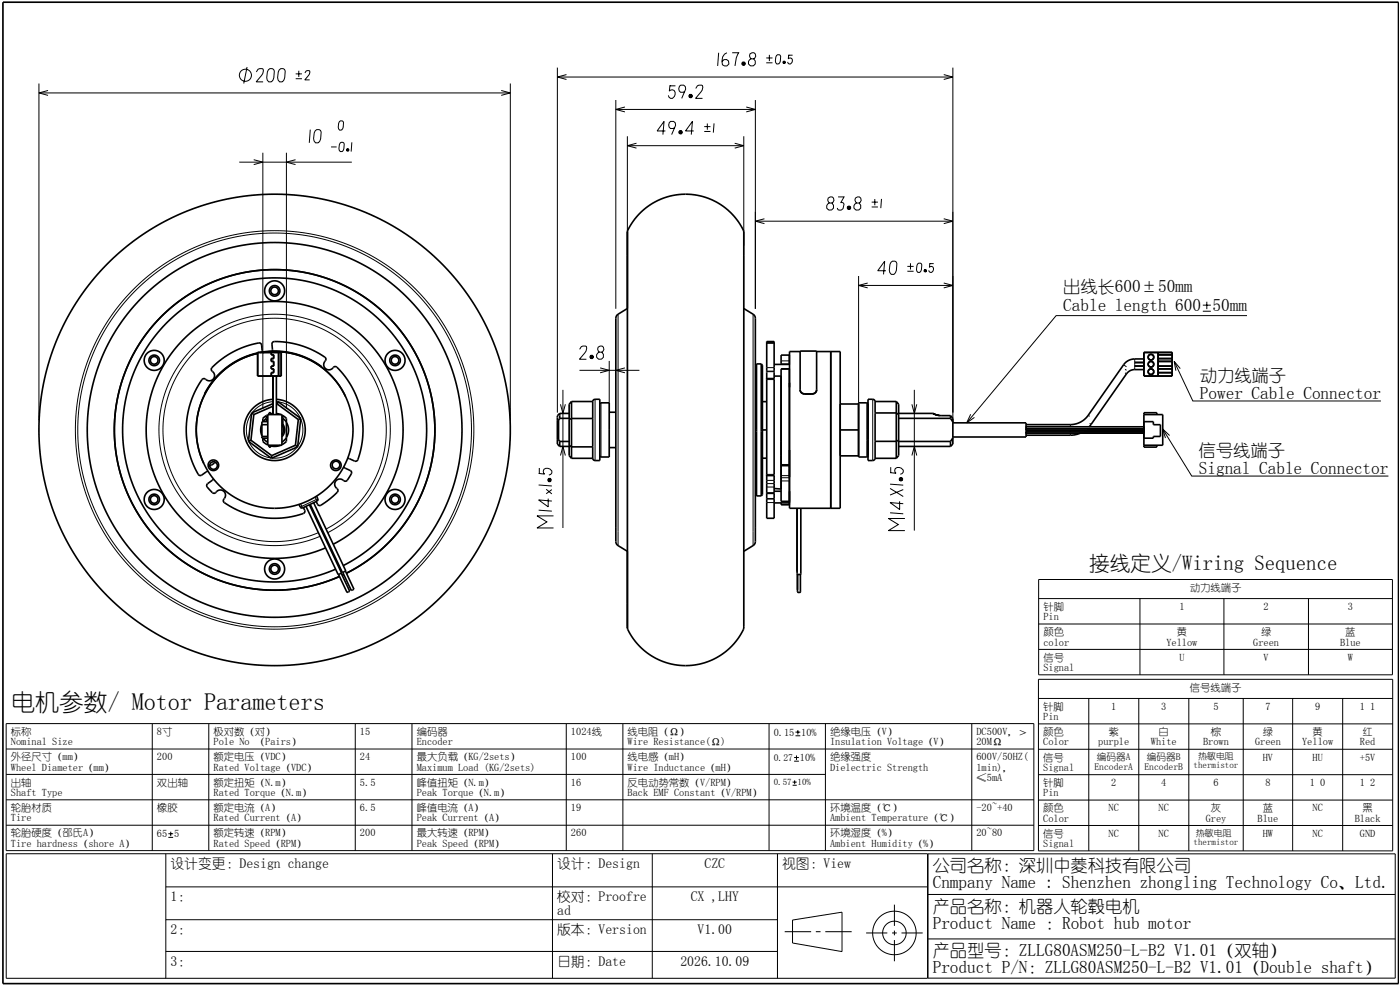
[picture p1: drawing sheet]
<svg xmlns="http://www.w3.org/2000/svg" width="297mm" height="210mm" viewBox="0 0 297 210" stroke-linecap="round" stroke-linejoin="round" font-family="sans-serif">
<g fill="none" stroke="#000" stroke-width=".21">
<path d="M8.3 17.7v71.5M8.3 19.7h100M10.2 19.2l-1.9 .5 1.9 .5M52.4 14.2l-.7 3.5M54.4 15.3l.3-.6 .3-.1 .8 .1-.1 .9-1.4 1.8h1.5M56.9 14.8l.3-.2h.6l.3 .1a2.63 2.63 0 0 1-.5 2.7h-.6a2.13 2.13 0 0 1-.1-2.6zM59.2 14.8l.4-.2h.5l.3 .1a2.63 2.63 0 0 1-.5 2.7h-.6a2.13 2.13 0 0 1-.1-2.6zM62.7 15.7h1.4M62.7 16.7h1.4M63.4 15v1.3M64.7 15.5l.5-.5 .5 .1-.1 .6-.9 1.2h1M106.3 19.2l2 .5-2 .5"/>
<path d="M108.3 17.7v71.5M118.2 14.3v73.2M118.2 16.3h83.9M120.2 15.8l-2 .5 2 .6M142.1 18.1l-.1 1.2 .6-.3a.87 .87 0 0 1 .5 1.4l-.4 .5h-.5l-.3-.3-.1-.4M142.1 18.2h1.2M145.2 19.4l-.8 .2a.91 .91 0 0 1 0-1.5h.6l.4 .3 .1 .5-.9 2M147.6 18.8l.3-.6 .4-.1 .7 .1v.9l-1.4 1.8h1.4M152.5 11.2l-.3 2.8M154.2 11.2a1.97 1.97 0 0 0-.9 2.5l.4 .3h.5l.4-.4v-.7l-.5-.3-.5 .1-.4 .3M155.3 11.2h1.4l-.5 1.1-.3 1.7M157.4 13.5h.7"/>
<path d="M157.5 13.3h.5M157.5 13.7h.5M159 12.7l.3-.2h.6l.3 .4v.7l-.4 .4h-.6l-.4-.4v-.6zM159.3 12.5l-.3-.6 .1-.5 .4-.2h.4l.3 .2 .1 .5-.4 .6M162.6 13.3h1.3M162.6 12.3h1.3M163.2 11.6v1.4M164.7 11.8l.3-.2 .5 .1a1.84 1.84 0 0 1-.3 1.9h-.4a1.5 1.5 0 0 1-.1-1.8zM166.1 13.2h.5M166.2 13.1h.3M166.2 13.4h.3M167.3 11.6l-.1 .9 .5-.2a.61 .61 0 0 1 .3 1l-.3 .3h-.3l-.3-.5"/>
<path d="M167.3 11.7h.8M200.2 15.8l1.9 .5-1.9 .6M202.1 14.3v75.2M50.8 34.4h23.8M53.8 33.9l2 .5-2 .5M55.8 32.4v54.3M60.8 32.4v54.3M62.7 33.9l-1.9 .5 1.9 .5M65.8 27.5l-.2 2.8M66.9 27.7l.3-.2h.5l.3 .2a2.63 2.63 0 0 1-.5 2.6h-.6a2.14 2.14 0 0 1 0-2.6zM70.2 31.2h1.2M72 25.8l.2-.2 .6 .2a1.84 1.84 0 0 1-.3 1.8h-.5a1.5 1.5 0 0 1 0-1.8z"/>
<path d="M72.1 30.4l.3-.2 .5 .1a1.85 1.85 0 0 1-.3 1.9h-.4a1.5 1.5 0 0 1-.1-1.8zM73.5 31.8h.5M73.6 31.7h.4M73.6 32h.4M74.6 30.2l-.1 2M130.6 21.2v44.3M130.6 23.2h29.6M132.6 22.7l-2 .5 2 .5M133.1 28.9v23.2M133.1 30.9h24.7M135 30.4l-1.9 .5 1.9 .5M141.2 27.8h-1.8l1.5-2-.3 2.8"/>
<path d="M143.1 27.1l-.9 .2-.2-.3-.1-.5 .1-.5 .3-.2h.6l.4 .3v.5l-.8 2M144 28.1h.7M144.1 27.9h.6M144.1 28.3h.6M146.2 20.4h.7M146.2 20.2h.6M146.2 20.6h.6M147.2 27.8h-1.8l1.5-2-.3 2.8M149.4 26.9h1.3M149.4 27.9h1.3M150.1 26.2v1.3M151.5 26.2l-.2 1.9"/>
<path d="M155.9 30.4l1.9 .5-1.9 .5M157.8 28.9v23.2M158.3 22.7l1.9 .5-1.9 .5M160.2 21.2v44.3M133.1 48.9v84.6M157.7 48.9v84.6M160.2 46.9h41.9M162.2 46.4l-2 .5 2 .5M175.6 43.3l.3-.2h.6l.3 .4v.7l-.4 .3-.6 .1-.4-.4v-.6zM175.9 43.1l-.3-.7 .1-.4 .4-.2h.4l.3 .2 .1 .5-.4 .6M177.8 41.8h1.3l-.7 1.2 .2-.1 .5 .4-.3 1a.71 .71 0 0 1-1.1 0l-.1-.2M179.8 44.1h.7"/>
<path d="M179.8 43.9h.6M179.8 44.3h.6M181.4 43.3l.3-.2h.5l.4 .4v.7l-.4 .3-.6 .1-.4-.4v-.6zM181.7 43.1l-.3-.7 .1-.4 .4-.2h.4l.3 .2 .1 .5-.5 .6M182.1 58.6v26.8M184.9 42.9h1.3M184.9 43.9h1.3M185.6 42.2v1.3M187 42.2l-.1 2M188 57.4h-1.8l1.5-2-.3 2.8M189 55.6l.3-.2h.5l.3 .2a2.65 2.65 0 0 1-.4 2.6h-.6a2.14 2.14 0 0 1-.1-2.6zM192.5 56.5h1.3"/>
<path d="M192.5 57.5h1.3M193.2 55.8v1.4M194.7 56l.2-.2 .6 .1a1.86 1.86 0 0 1-.4 1.9h-.4a1.5 1.5 0 0 1 0-1.8zM196 57.4h.5M196.1 57.3h.4M196.1 57.6h.4M197.3 55.8l-.1 .9 .4-.2a.61 .61 0 0 1 .3 1l-.3 .3h-.3l-.3-.5M197.3 55.9h.8M200.2 46.4l1.9 .5-1.9 .5M67.4 77.2l-.1 .1M122.9 78.6h12.7M123 74.1l.3-.6 .3-.1 .8 .1-.1 1-1.4 1.7h1.5"/>
<path d="M125.2 75.7h.7M125.2 75.5h.6M125.2 75.9h.6M126.8 74.9l.3-.2h.6l.3 .5v.6l-.4 .4h-.6l-.4-.4v-.5zM127.1 74.7l-.3-.6 .1-.4 .4-.3h.4l.3 .3 .1 .4-.4 .6M127.3 78l1.9 .6-1.9 .5M129.2 76.6v8.8M131.1 66.7v49M132.6 78l-2 .6 2 .5M159.8 66.7v49M162.7 72.7h1.5M162.7 78h1.5"/>
<path d="M162.7 78.7h1.5M162.7 78.8h1.5M162.7 72.4h1.5M165.7 78.3h1.8M165.7 77.2h1.8M165.7 76.5h1.8M182.1 60.6h20M184.1 60l-2 .6 2 .5M200.2 60l1.9 .6-1.9 .5M238.4 77.4l.6 .4M238.7 78.3l.3 .2M238.7 79.1l.3 .2"/>
<path d="M240.7 76.1v2.3M249.1 76.7l4 8.4h39.9M250.4 78.2l-1.3-1.5 .4 1.9M255.2 64.7h1.7M255.2 66h1.7M256 64v1.6M264.5 67h-40.4l-19 22.7M43.9 82.7h.1M52.8 93.7a6 6 0 0 0 4.7 3.4M53.4 87.7a6 6 0 0 0-.7 5.8M57.9 85.2a6 6 0 0 0-4.4 2.3M58.6 85.2h.2"/>
<path d="M59 85.2a6 6 0 0 1 4.7 3.5M63 94.8a6 6 0 0 1-5.3 2.4M63.8 88.9a6 6 0 0 1-.6 5.8M114.4 99.3v1.1M118.9 96.6l.5-1.9 .5 1.9M118.9 85.8l.5 1.9 .5-1.9M119.4 82.7v29.3M126.2 84.7v13M127.5 85.4v11.5M162.7 80.5h1.5M165.7 98.5h1.8M170.7 83.5v.1"/>
<path d="M172.2 83.5v.1M183.9 85.4v11.5M185.1 84.7v13M189 99.1v1.2M193.5 85.8l.5 1.9 .5-1.9M193.5 96.6l.5-1.9 .5 1.9M194 82.7v29.9M205.9 87.9l-.8 1.8 1.6-1.2M227.1 90.1v.4M227.1 91h.1M227.1 91.4h.1M227.1 91.9v.4"/>
<path d="M230.9 88.1l.3 .2M231.2 89.8l.3 .2M246.7 91l6.1 10h41.7M248.1 92.4l-1.4-1.4 .5 1.9M63.8 106.9l.2 .5M64 107.4l-.3 .2M64 107.4l.2 .3M66.8 105.4l.3 .6M67.1 106l-3.1 1.4M67.1 106l.2 .3M67.4 105.8l-.3 .2M68.5 112.6l-.2 .1"/>
<path d="M68.8 113.4h-.2M69.2 112.2l1.9-1.1 1.8-1.3 1.9-1.7 1.6-1.6 1.5-2 1.1-1.9 1.8-4.2 .6-2.1 .4-2.2 .1-2.5v-2l-.3-2.3-.5-2.4-.8-2.4-.9-2-1-1.8-1.4-2-1.5-1.7-1.6-1.6-2-1.5-1.9-1.3-4-1.8-2.2-.6-2.5-.5-4.5-.2-2.4 .3-2.2 .5-4.3 1.6-1.9 1-2.1 1.4-1.7 1.5-1.6 1.6-1.3 1.5-1.4 2.1-1 2-.9 2.1-.7 2.4-.4 1.9-.3 2.2v2.3l.2 2.5 .4 2.2 .6 2.2 .9 2.3 .9 1.8 1.4 2.1 1.4 1.7 1.5 1.7 1.7 1.4 2.1 1.5 1.9 1 2.3 1 4.3 1.2 4.5 .4 4.2-.5 2.4-.6 2.2-.8M69.5 113l2.2-1.3 2-1.4 1.7-1.5 1.7-1.9 1.4-1.8 1.3-2.1 1.1-2.2 .8-2.4 .6-2.4 .4-2.2v-4.5l-.7-4.4-.8-2.4-1-2.3-1.4-2.4-1.3-1.8-3.1-3.3-1.9-1.5-2.2-1.4-2.2-1.1-2.1-.8-2.2-.6-2.4-.4-4.5-.2-2.5 .3-2.2 .4-2.4 .7-2.3 1-2 1.1-2 1.4-3.3 3-1.6 2-1.4 2-1.3 2.5-.8 2.1-.7 2.1-.4 2.5-.3 2.5 .1 2.2 .2 2.2 .5 2.5 1.5 4.2 1.1 2.2 1.2 1.9 1.4 1.8 1.9 2 3.6 2.7 2.2 1.2 2 .9 4.4 1.2 2.4 .4h2.5l4.5-.5 2.4-.6 2.3-.8M114.3 108.2l2.8 .2M114.3 102.9l2.8 .2M114.3 100.4l1.2 .2-.3-.7a.87 .87 0 0 1 1.4-.4l.5 .4v.4l-.3 .3-.4 .2M115.9 103.8l1.2 1M116.3 105.8v1.7l-2-1.5 2.8 .3M116.4 101.5v.6M116.6 101.5v.7M116.8 101.5v.6M117.1 103.9l-1.2 .8"/>
<path d="M117.4 109.4h-3.5l2.1 1.3-2.1 1.3h3.5M162.7 100.6h1.5M162.7 101.9h1.5M162.7 102.6h1.5M162.7 103.3h1.5M162.7 104.5h1.5M162.7 105.7h1.5M162.7 105.9h1.5M162.7 106.6h1.5M165.7 107h1.8M165.7 106.4h1.8M165.7 102h1.8"/>
<path d="M165.7 101.3h1.8M165.7 100.9h1.8M188.8 108.8l2.8 .2M188.8 103.6l2.8 1.7M188.8 102.7l2.8 .2M188.8 100.3l1.3 .1-.3-.6a.87 .87 0 0 1 1.4-.5l.4 .4v.4l-.2 .4-.4 .1M190.8 106.3v1.8l-2-1.5 2.8 .2M190.9 101.4v.5M191.1 101.3v.7M191.3 101.4v.5M191.6 103.9l-2.8 1.1M192 110h-3.5l2.1 1.3-2.1 1.3h3.5"/>
<path d="M220.3 122.9h75.1v20.2h-75.1zM220.3 127h75.1M220.3 132.4h75.1M220.3 137.8h75.1M241.8 127v16.1M259.6 127v16.1M277.6 127v16.1M1.3 153.5h218v26.9h-218zM1.3 158.9h218M32.3 153.5v26.9M44.3 153.5v26.9M75.4 153.5v26.9"/>
<path d="M87.4 153.5v26.9M120.1 153.5v26.9M132.1 153.5v26.9M163.1 153.5v26.9M168.8 155.3h1M168.8 156.1h1M169.3 154.9v.9M175.1 153.5v26.9M206.2 153.5v26.9M220.3 144.1h75.1v36.4h-75.1zM220.3 148.2h75.1M220.3 153.6h75.1"/>
<path d="M220.3 158.9h75.1M231 148.2v32.3M241.6 148.2v32.3M252.2 148.2v32.3M263.7 148.2v32.3M274.2 148.2v32.3M284.8 148.2v32.3M1.3 164.3h173.8M1.3 169.7h218M1.3 175h218M35.7 176.9h1M35.7 177.6h1"/>
<path d="M36.2 176.4v1M168.1 165.9h.9M168.1 166.6h.9M168.5 160.7h1M168.5 161.5h1M168.6 165.5v.8M169 160.3v.9M220.3 164.3h75.1M220.3 169.7h75.1M220.3 175.1h75.1M1.3 181.1h195.5v26.4h-195.5zM35.2 188.1h161.6"/>
<path d="M35.2 195.1h129.7M35.2 181.1v26.4M117.2 181.1v26.4M138.4 181.1v26.4M164.9 181.1v26.4M166.5 197.6h5.6M168.1 195.2l10.5-1.7v8.4l-10.5-1.9zM173.1 197.6h1M175.1 197.6h5.6M183.7 197.9h4.5M189.2 197.9h1M189.7 191.9v4.5"/>
<path d="M189.7 197.4v1M189.7 199.4v4.5M191.2 197.9h4.5M196.9 181.1h99.1v26.4h-99.1zM196.9 189.7h99.1M196.9 199.2h99.1M35.2 201.8h129.7"/>
<circle cx="52.1" cy="16" r="1.28"/>
<circle cx="157.7" cy="13.5" r=".38"/>
<circle cx="166.4" cy="13.2" r=".26"/>
<circle cx="73.8" cy="31.8" r=".26"/>
<circle cx="144.4" cy="28.1" r=".38"/>
<circle cx="146.5" cy="20.4" r=".38"/>
<circle cx="180.1" cy="44.1" r=".38"/>
<circle cx="196.3" cy="57.4" r=".26"/>
<circle cx="125.5" cy="75.7" r=".38"/>
<circle cx="58.3" cy="91.2" r="42.3"/>
<circle cx="58.3" cy="91.2" r="41.8"/>
<circle cx="116.6" cy="101.8" r=".38"/>
<circle cx="191.1" cy="101.7" r=".38"/>
<circle cx="189.7" cy="197.9" r="4.6"/>
<circle cx="189.7" cy="197.9" r="2.5"/>
</g>
<g fill="none" stroke="#000" stroke-width=".35">
<path d="M.6 .5h296.1v208.1h-296.1zM135.6 45.4l2.3-1.9 2.4-1.3 2.7-.8 2.8-.2 2.7 .3 2.6 .9 2.4 1.4 2.2 2a11.7 11.7 0 0 1 2.1 3.3l-.1 84.4-1.7 2.7-2.4 2.3-1.5 .9-1.5 .8-1.7 .5-1.7 .4h-3.3l-3.2-.7-1.6-.8-1.5-.9-2.4-2.1a11.6 11.6 0 0 1-2.1-3.4v-84.1l.9-1.8zM54.7 74.9l-3.6 1.2-3.2 1.9-2.6 2.7-1.3 1.8-.5 1.1M54.7 74.8h5v5h-5zM55.1 74.8l3.6-.3 3.4 .4 3.3 1.2 2 1.1 .8 .6M55.7 74.7l-.2-1.5a.85 .85 0 0 0-1.3-.3l-2.4 .7-2.3 1-2.3 1.5-1.9 1.6a.7 .7 0 0 0-.5 .6 .7 .7 0 0 0 .5 .7 1.11 1.11 0 0 1-.2 1.5 1.11 1.11 0 0 1-1.5-.1 .85 .85 0 0 0-1.2 .7l-1.2 2.2-.9 2.6-.6 2.4-.2 2.5 .2 2.8 .4 2.2 .8 2.6 1 2a.56 .56 0 0 0 .9 .4l1.3-.9M57.6 74.8v.5h.5v.8h-.5v.6h.5v1h-.5v.5h.5v.8h-.5v.8M57.8 74.5l-.1-1.5a.64 .64 0 0 1 .9-.6l2.5 .3 2.2 .4 2.4 .9 2.2 1.1a2.03 2.03 0 0 1 1.2 1.2 1.16 1.16 0 0 0-.3 1.6 1.16 1.16 0 0 0 1.7 .3 .72 .72 0 0 1 .7-.5 .72 .72 0 0 1 .6 .5l1.5 1.8 1.3 2.1 1 2 .9 2.6 .4 2.5 .1 2.4-.2 2.3-.5 2.4a2.02 2.02 0 0 1-.8 1.6l-1.7-.7M57.9 79.8v8.1M58.6 79.8v8.1M59.1 74.8v5M133.1 65.4l-2.2 1.4-.3 .7v47.4l.2 .5 .3 .3 2 1.2"/>
<path d="M157.8 65.4l2.2 1.4 .2 .7v47.4l-.2 .7-2.2 1.3M160.5 77.2v28M160.5 77.2h1M160.5 77.2l-.3 .2M161.5 77.2v28M161.5 77.2l.2 .2v27.5l-.2 .3M162.7 72.4h1.5v37.5h-1.5zM162.7 72.7h1.5M164.2 79.8h1.5M164.2 77.3h3.3M165.7 77.3v-2h1.8v2M165.7 78.2h1.8v28.2h-1.8z"/>
<path d="M167.5 79.8h.1M169.7 74.5h3.5v8.2a.95 .95 0 0 1-1 .9h-1.5a.95 .95 0 0 1-1-.9zM169.7 74.6h-2.2v33.2h10.7v-33.2h-5M176.2 74.6v33.2M240.7 77.6h2M240.7 76.9h2M242.7 78.4h-2a2.12 2.12 0 0 0-1.7 .9l-7.9 11.2M242.7 76.1h-2a2.89 2.89 0 0 0-2.3 1.3l-7.5 10.7a4.6 4.6 0 0 1-3.8 2h-9.4M242.7 74.8h6v5h-6zM245.7 78.2h3M245.7 74.8v5M245.7 79h3"/>
<path d="M245.7 75.3h3M245.7 77.7h3M245.7 76.7h3M245.7 76.1h3M45.8 98.1l-1.3 .7M52.7 93.6l4.9 3.6M53.2 93.4l4.4 3.2M53.2 93.4l-.5 .2M53.4 87.6l.4 .3M53.4 87.6l-.7 6M53.8 87.9l-.6 5.5M55.6 90a2.97 2.97 0 0 0 0 2.4"/>
<path d="M55.6 90.1h1.2M55.6 92.6h1.2M55.8 92.9v.7l1 .8M55.8 92.9l1 .9M56.5 88.8l-.7 .6M56.5 88.2l-.7 .5v.7M56.5 88.2v1.2M56.8 88l-.3 .2M56.8 87.9h3v6.5h-3zM56.8 89.4h-1.2v3.5h1.2M57 94.4l.1 .1M57.1 94.4v.4h.4v-.4"/>
<path d="M57.5 87.9v-.4h-.4l-.1 .4M57.6 96.6v.6M57.9 84.7a6.5 6.5 0 0 0-5.2 9.9 6.5 6.5 0 0 0 11.1 0 6.5 6.5 0 0 0-5.2-9.9M57.9 87.7l-.4 .1M57.9 86.2l-4.1 1.7M57.9 85.6l-4.5 2M58.6 87.7l1 .2M58.9 85.7l4.4 3.3M58.9 85.7l-.3 .1M58.9 85.2l4.9 3.6M58.9 85.2v.5M58.9 85.2l-.3 .1"/>
<path d="M59.6 94.4l-1.1 .3-1-.1M59.8 92v.1M59.8 90.1l.2 .4M59.8 88.1l.2 .1M59.8 92.1h.1M60 90.5a1.87 1.87 0 0 1-.2 1.8M60 90a2.13 2.13 0 0 1-.2 2.7M60 88.8l.8 .7M60 88.2l.8 .5v4.9l-1 .7M60 88.2v2.3M60.8 89.6v.1a2.95 2.95 0 0 1 0 3.1M60.8 92.9l-1 .9"/>
<path d="M62.7 94.4l-5.1 2.2M62.7 94.4l.4 .4M63.1 94.8l-5.5 2.4M63.3 89l-.6 5.4M63.8 88.8l-.7 6M63.8 88.8l-.5 .2M72.9 99.1l1.4 .7a.97 .97 0 0 1-.2 1.5 .84 .84 0 0 1-.6 .7 .84 .84 0 0 1-.9-.3 1.12 1.12 0 0 0-1.5 .5 1.12 1.12 0 0 0 .5 1.5 .95 .95 0 0 1-.6 1.2l-1.9 1.6a1.98 1.98 0 0 1-1.6 .6l-.4-.7M73.3 84.1l-1.4-2.4-1.5-1.9-1.9-1.7-2.5-1.6-2.5-1.1-2.5-.6-2.7-.2-2.6 .2 3.3-.2 2.7 .3 2.9 .9 2.4 1.3 2.2 1.6 2.1 2.2 1.6 2.5 1.2 2.7 .6 3 .2 2.7-.4 3-.9 2.8-1.4 2.7-1.9 2.3-2.2 2-2.6 1.6-3.5 1.2-3.5 .4-3.6-.3-3.1-1-3-1.7-2.7-2.2-1.1-1.4-1.1-1.6-1.4-3-.7-3.4-.1-3.5 .7-3.4 1.4-3.2 1.8-2.7 2.5-2.4 1.7-1.1 1.5-.8 3.4-1.1-2 .5-1.8 .8-3 1.9-2.5 2.4-1.1 1.6-1 1.8-1.2 3.2-.5 3.8 .4 3.4 .5 2.2 .7 1.7M118.2 93.2l.3 .1M118.5 93.3l.2 .3M118.5 89.1l-.3 .1M118.5 89.1v4.2"/>
<path d="M118.7 88.7l-.2 .4M118.7 93.6h2M118.7 88.7h2M118.7 87.7v1M118.7 93.6v1.1M118.7 87.7l-.5 .5v6l.5 .5M118.7 87.7h2M118.7 94.7h2M120.7 94.4l.5 .4h4.5M121.2 85.2h4.5M121.2 97.2h4.5M121.2 85.2l-.5 .5v10.9l.5 .6"/>
<path d="M121.2 85.2v12M125.7 85.2l.3-.4 1.2-.1v13h-1l-.2-.1-.3-.4M125.7 88.8h-4.5l-.5 .2M125.7 85.2v3.6M125.7 88.8v6M125.7 94.8v2.4M127.2 85.7l.3-.3h1.7v11.5h-1.7l-.3-.2M129.2 87.4h1.4M129.2 94.9h1.4M161.7 85.2h1M161.7 97.2h1M161.7 91.2h1"/>
<path d="M162.7 80.3h1.5M165.7 98.8h1.8M167.5 87.5h.1M167.5 94.8h.1M169.7 82.7a.95 .95 0 0 0 1 .8h1.5a.95 .95 0 0 0 1-.8M178.2 91.2h3.9M178.2 85.7h3.9M178.2 96.7h3.9M184.1 85.7l-.2-.3h-1.8v11.5h1.8l.2-.2M185.6 85.2h4.5M185.6 97.2h4.5M185.6 87.6h4.5l.5 .3"/>
<path d="M185.6 87.6v6M185.6 93.6v3.6M185.6 85.2l-.2-.4-.2-.1h-1.1v13l1.3-.1 .2-.4M185.6 85.2v2.4M190.1 85.2l.5 .5v10.9l-.5 .6M190.1 85.2v12M190.6 93.4l-.5 .2h-4.5M190.6 93.6h11M190.6 88.7h11M190.6 87.7h7.3M190.6 94.7h11M199.4 88.2l-1.5-.5 1.2 .4 2.5 .1"/>
<path d="M201.6 88.2l.5 .6v5.4l-.5 .5M201.6 88.7l.5 .8M201.6 88.2v.5M201.6 93.6v1.1M202.1 92.9l-.5 .7M202.1 89.7h15.6v3h-15.6M217.7 91.9h25M217.7 91.4h25M217.7 91h25M217.7 90.5h25M229.2 91.9l-1.9 .4h-9.6M230.1 91.4h-.1"/>
<path d="M230.6 91h.1M242.7 87.9h4v6.5h-4M242.7 89.4h2v.7h1.5v2.5h-1.5v.3h-2M245.4 87.9v-.4h-2.7v7.3h2.7v-.4M45.3 101.6l-1.3 1a.84 .84 0 0 0 .4 1.3 .97 .97 0 0 0 1.4 .6 1.11 1.11 0 0 1 1.7-.3 1.11 1.11 0 0 1 0 1.7 .84 .84 0 0 0 .7 1.1l1.5 .9 2.1 .9 3.6 .9 4 .2 3.9-.7a1.25 1.25 0 0 0 1.4-.9l-.3-.6M65.6 107.1l6.9 14.4-.8 .4-6.8-14.5M66.5 106.6l6.9 14.5-.8 .4-6.8-14.5M67.2 105.2l.3 .7-.2 .4-3.2 1.5-.4-.2-.3-.6M70 115.8l-.2 .1M70.7 115.4l2.2-1.2 2.2-1.6 1.9-1.6 1.9-2 1.5-2 1.5-2.3 1.2-2.2 1-2.6 .7-2.4 .5-2.7 .2-3-.1-2.5-.3-2.7-.5-2.4-.8-2.4-1-2.5-1.1-2-1.5-2.3-1.9-2.3-1.8-1.8-1.8-1.4-2.4-1.7-2.5-1.3-2.5-1-2.9-.9-2.2-.4-2.5-.2h-2.7l-2.8 .2-2.7 .6-2.4 .7-2.5 1.1-2.4 1.3-2.3 1.5-1.9 1.6-2 1.9-1.7 2.2-1.4 2-1.2 2.2-1.1 2.6-.7 2.4-.5 2.4-.3 2.7-.1 2.8 .2 2.5 .6 2.9 .6 2.2 1 2.6 1.1 2.2 1.3 2.1 1.9 2.4 1.7 1.8 2.1 1.8 2 1.4 2.4 1.4 2.5 1.1 2.3 .8 2.7 .6 3 .4h2.5l2.7-.2 2.7-.4 2.7-.8 2.1-.8M72.8 120l3.1-1.8 2.4-1.7 2.2-2 2.1-2.2 2-2.5 1.6-2.6 1.4-2.6 1.3-3.3 .8-3.1 .6-3.2 .2-3.3-.1-3-.3-2.9-.7-3-1-3.1-1.3-2.9-1.5-2.6-1.8-2.7-1.8-2.1-2.5-2.5-2.3-1.8-2.5-1.7-3.1-1.6-2.6-1-2.6-.8-3.5-.7-3.2-.3h-3l-3 .3-3.2 .6-2.8 .8-3.3 1.4-2.8 1.5-2.7 1.8-2.3 1.9-2.2 2.1-1.9 2.4-1.7 2.4-1.5 2.9-1.3 3-1 3.1-.6 2.9-.3 3-.1 3.2 .3 3.3 .5 2.9 .9 2.9 1.1 3 1.4 2.7 1.7 2.7 1.9 2.4 2.4 2.5 2.5 2.1 2.2 1.6 3.1 1.7 2.7 1.2 3.1 1 3 .7 3.2 .4h3l3.2-.2 3.2-.6 3.2-.8 2.6-1.1M160.2 104.9l.3 .3"/>
<path d="M160.5 105.2h1M162.7 100.9h1.5M162.7 104.6h1.5M164.2 106.7h3.3M164.2 104.2h1.5M164.2 103.6l1.5 .1M165.7 106.7v.4h1.8v-.4M167.5 104.2h.1M169.1 107.8v13.9l.5 .2 .3-.2v-13.9M72.1 120.3l-.2 .1M72.4 121.6l1.8 3.8-.6 .3-1.8-3.9M72.9 121.9l-.3 .1"/>
<path d="M73.3 121.1l1.8 3.9-.6 .3-1.8-3.9M169.2 121.8v3.8l.3 .1 .3-.1v-3.8"/>
<circle cx="32.7" cy="76.4" r="2.12"/>
<circle cx="32.7" cy="76.4" r=".81"/>
<circle cx="32.7" cy="76.4" r="1.12"/>
<circle cx="58.3" cy="61.7" r=".81"/>
<circle cx="58.3" cy="61.7" r="2.13"/>
<circle cx="58.3" cy="61.7" r="1.12"/>
<circle cx="83.8" cy="76.4" r="2.12"/>
<circle cx="83.8" cy="76.4" r=".81"/>
<circle cx="83.8" cy="76.4" r="1.12"/>
<circle cx="244.2" cy="75.8" r=".6"/>
<circle cx="244.2" cy="77.3" r=".6"/>
<circle cx="244.2" cy="78.8" r=".6"/>
<circle cx="45.3" cy="98.7" r="1.12"/>
<circle cx="45.3" cy="98.7" r=".81"/>
<circle cx="58.3" cy="91.2" r="39.7"/>
<circle cx="58.3" cy="91.2" r="50"/>
<circle cx="58.3" cy="91.2" r="34"/>
<circle cx="71.2" cy="98.7" r="1.12"/>
<circle cx="71.3" cy="98.6" r=".81"/>
<circle cx="32.7" cy="105.9" r="2.13"/>
<circle cx="32.7" cy="105.9" r=".81"/>
<circle cx="32.7" cy="105.9" r="1.13"/>
<circle cx="83.8" cy="105.9" r=".81"/>
<circle cx="83.8" cy="105.9" r="2.13"/>
<circle cx="83.8" cy="105.9" r="1.12"/>
<circle cx="58.3" cy="120.7" r="1.13"/>
<circle cx="58.3" cy="120.7" r=".81"/>
<circle cx="58.3" cy="120.7" r="2.12"/>
</g>
<path d="M0 0h297v210h-297" fill="none" stroke="#fff" stroke-width=".21"/>
<text font-size="5.1" x="2.4" y="150.6">电机参数/ Motor Parameters</text>
<text font-size="4.4" x="231" y="120.9">接线定义/Wiring Sequence</text>
<g font-size="3.7">
<text x="225.6" y="62">出线长600±50mm</text>
<text x="225.6" y="66">Cable length 600</text>
<text x="257.2" y="66">50mm</text>
<text x="254.6" y="80.9">动力线端子</text>
<text x="254.6" y="84.5">Power Cable Connector</text>
<text x="254.3" y="96.8">信号线端子</text>
<text x="254.3" y="100.5">Signal Cable Connector</text>
<text x="197.9" y="184.8">公司名称：深圳中菱科技有限公司</text>
<text x="197.9" y="188.4">Cnmpany Name : Shenzhen zhongling Technology Co、Ltd.</text>
<text x="197.9" y="193.4">产品名称：机器人轮毂电机</text>
<text x="197.9" y="197">Product Name ：Robot hub motor</text>
<text x="197.9" y="202.8">产品型号：ZLLG80ASM250-L-B2 V1.01（双轴）</text>
<text x="197.9" y="206.5">Product P/N：ZLLG80ASM250-L-B2 V1.01（Double shaft）</text>
</g>
<g font-size="2.9">
<text x="36.2" y="184.1">设计变更：Design change</text>
<text x="118.2" y="184.1">设计：Design</text>
<text x="149.5" y="184.1">CZC</text>
<text x="165.9" y="184.1">视图：View</text>
<text x="36.2" y="191.1">1：</text>
<text x="118.2" y="191.1">校对：Proofre</text>
<text x="146.5" y="191.1">CX ,LHY</text>
<text x="118.2" y="194.1">ad</text>
<text x="36.2" y="198.1">2：</text>
<text x="118.2" y="198.1">版本：Version</text>
<text x="148" y="198.1">V1.00</text>
<text x="36.2" y="204.8">3：</text>
<text x="118.2" y="204.8">日期：Date</text>
<text x="144.3" y="204.8">2026.10.09</text>
</g>
<g font-size="2.2">
<text x="252.4" y="125.3">动力线端子</text>
<text x="221.3" y="129.4">针脚</text>
<text x="221.3" y="131.6">Pin</text>
<text x="250.2" y="129.4">1</text>
<text x="268.1" y="129.4">2</text>
<text x="285.9" y="129.4">3</text>
<text x="221.3" y="134.8">颜色</text>
<text x="221.3" y="136.9">color</text>
<text x="247.4" y="136.9">Yellow</text>
<text x="249.6" y="134.8">黄</text>
<text x="265.9" y="136.9">Green</text>
<text x="267.5" y="134.8">绿</text>
<text x="284.3" y="136.9">Blue</text>
<text x="285.4" y="134.8">蓝</text>
<text x="221.3" y="140.1">信号</text>
<text x="221.3" y="142.3">Signal</text>
<text x="250.2" y="140.1">U</text>
<text x="268.1" y="140.1">V</text>
<text x="285.9" y="140.1">W</text>
<text x="252.4" y="146.5">信号线端子</text>
<text x="2.3" y="155.9">标称</text>
<text x="33.3" y="155.9">8寸</text>
<text x="45.3" y="155.9">极对数（对）</text>
<text x="76.4" y="155.9">15</text>
<text x="88.4" y="155.9">编码器</text>
<text x="121.1" y="155.9">1024线</text>
<text x="133.1" y="155.9">线电阻（Ω）</text>
<text x="176.1" y="155.9">绝缘电压（V）</text>
<text x="207.2" y="155.9">DC500V，＞</text>
<text x="221.3" y="150.5">针脚</text>
<text x="221.3" y="152.7">Pin</text>
<text x="221.3" y="155.9">颜色</text>
<text x="235.2" y="155.9">紫</text>
<text x="235.7" y="150.5">1</text>
<text x="245.8" y="155.9">白</text>
<text x="246.3" y="150.5">3</text>
<text x="256.9" y="155.9">棕</text>
<text x="257.4" y="150.5">5</text>
<text x="267.9" y="155.9">绿</text>
<text x="268.4" y="150.5">7</text>
<text x="278.4" y="155.9">黄</text>
<text x="279" y="150.5">9</text>
<text x="288.5" y="150.5">1 1</text>
<text x="289" y="155.9">红</text>
<text x="2.3" y="158.1">Nominal Size</text>
<text x="2.3" y="161.3">外径尺寸（mm）</text>
<text x="33.3" y="161.3">200</text>
<text x="45.3" y="158.1">Pole No （Pairs）</text>
<text x="45.3" y="161.3">额定电压（VDC）</text>
<text x="76.4" y="161.3">24</text>
<text x="88.4" y="158.1">Encoder</text>
<text x="88.4" y="161.3">最大负载（KG/2sets）</text>
<text x="121.1" y="161.3">100</text>
<text x="133.1" y="158.1">Wire Resistance(Ω)</text>
<text x="133.1" y="161.3">线电感（mH）</text>
<text x="164.2" y="156.1">0.15</text>
<text x="169.7" y="161.5">10%</text>
<text x="170" y="156.1">10%</text>
<text x="176.1" y="158.1">Insulation Voltage（V）</text>
<text x="176.1" y="161.3">绝缘强度</text>
<text x="207.2" y="158.1">20MΩ</text>
<text x="207.2" y="161.3">600V/50HZ(</text>
<text x="221.3" y="158.1">Color</text>
<text x="221.3" y="161.3">信号</text>
<text x="233" y="158.1">purple</text>
<text x="244.1" y="158.1">White</text>
<text x="255.2" y="158.1">Brown</text>
<text x="266.2" y="158.1">Green</text>
<text x="267.9" y="161.3">HV</text>
<text x="276.2" y="158.1">Yellow</text>
<text x="278.4" y="161.3">HU</text>
<text x="288.5" y="158.1">Red</text>
<text x="288.5" y="161.3">+5V</text>
<text x="2.3" y="163.5">Wheel Diameter（mm）</text>
<text x="2.3" y="166.7">出轴</text>
<text x="33.3" y="166.7">双出轴</text>
<text x="45.3" y="163.5">Rated Voltage（VDC）</text>
<text x="45.3" y="166.7">额定扭矩（N.m）</text>
<text x="76.4" y="166.7">5.5</text>
<text x="88.4" y="163.5">Maximum Load (KG/2sets)</text>
<text x="88.4" y="166.7">峰值扭矩（N.m）</text>
<text x="121.1" y="166.7">16</text>
<text x="133.1" y="163.5">Wire Inductance（mH）</text>
<text x="133.1" y="166.7">反电动势常数（V/RPM）</text>
<text x="176.1" y="163.5">Dielectric Strength</text>
<text x="207.2" y="163.5">1min)，</text>
<text x="207.2" y="165.7">≤5mA</text>
<text x="221.3" y="163.5">Signal</text>
<text x="221.3" y="166.7">针脚</text>
<text x="235.7" y="166.7">2</text>
<text x="246.3" y="166.7">4</text>
<text x="257.4" y="166.7">6</text>
<text x="268.4" y="166.7">8</text>
<text x="277.9" y="166.7">1 0</text>
<text x="288.5" y="166.7">1 2</text>
<text x="2.3" y="168.9">Shaft Type</text>
<text x="2.3" y="172">轮胎材质</text>
<text x="33.3" y="172">橡胶</text>
<text x="45.3" y="168.9">Rated Torque（N.m）</text>
<text x="45.3" y="172">额定电流（A）</text>
<text x="76.4" y="172">6.5</text>
<text x="88.4" y="168.9">Peak Torque（N.m）</text>
<text x="88.4" y="172">峰值电流（A）</text>
<text x="121.1" y="172">19</text>
<text x="133.1" y="168.9">Back EMF Constant（V/RPM）</text>
<text x="176.1" y="172">环境温度（℃）</text>
<text x="207.2" y="172">-20~+40</text>
<text x="221.3" y="168.9">Pin</text>
<text x="221.3" y="172.1">颜色</text>
<text x="235.2" y="172.1">NC</text>
<text x="245.8" y="172.1">NC</text>
<text x="256.9" y="172.1">灰</text>
<text x="267.9" y="172.1">蓝</text>
<text x="278.4" y="172.1">NC</text>
<text x="289" y="172.1">黑</text>
<text x="2.3" y="174.2">Tire</text>
<text x="2.3" y="177.4">轮胎硬度（邵氏A）</text>
<text x="2.3" y="179.6">Tire hardness（shore A）</text>
<text x="33.3" y="177.6">65</text>
<text x="36.9" y="177.6">5</text>
<text x="45.3" y="174.2">Rated Current（A）</text>
<text x="45.3" y="177.4">额定转速（RPM）</text>
<text x="45.3" y="179.6">Rated Speed（RPM）</text>
<text x="76.4" y="177.4">200</text>
<text x="88.4" y="174.2">Peak Current（A）</text>
<text x="88.4" y="177.4">最大转速（RPM）</text>
<text x="88.4" y="179.6">Peak Speed（RPM）</text>
<text x="121.1" y="177.4">260</text>
<text x="176.1" y="174.2">Ambient Temperature（℃）</text>
<text x="176.1" y="177.4">环境湿度（%）</text>
<text x="176.1" y="179.6">Ambient Humidity（%）</text>
<text x="207.2" y="177.4">20~80</text>
<text x="221.3" y="174.3">Color</text>
<text x="221.3" y="177.5">信号</text>
<text x="221.3" y="179.7">Signal</text>
<text x="235.2" y="177.5">NC</text>
<text x="245.8" y="177.5">NC</text>
<text x="255.8" y="174.3">Grey</text>
<text x="266.8" y="174.3">Blue</text>
<text x="267.9" y="177.5">HW</text>
<text x="278.4" y="177.5">NC</text>
<text x="287.4" y="174.3">Black</text>
<text x="288.5" y="177.5">GND</text>
</g>
<g font-size="2">
<text x="164.2" y="161.5">0.27</text>
<text x="232.7" y="161.2">编码器A</text>
<text x="243.3" y="161.2">编码器B</text>
<text x="232.2" y="163.2">EncoderA</text>
<text x="242.8" y="163.2">EncoderB</text>
</g>
<g font-size="1.9">
<text x="254.2" y="161.1">热敏电阻</text>
<text x="164.2" y="166.6">0.57</text>
<text x="169.2" y="166.6">10%</text>
<text x="253.2" y="163">thermistor</text>
<text x="253.2" y="179.1">thermistor</text>
<text x="253.7" y="177.2">热敏电阻</text>
</g>
</svg>
